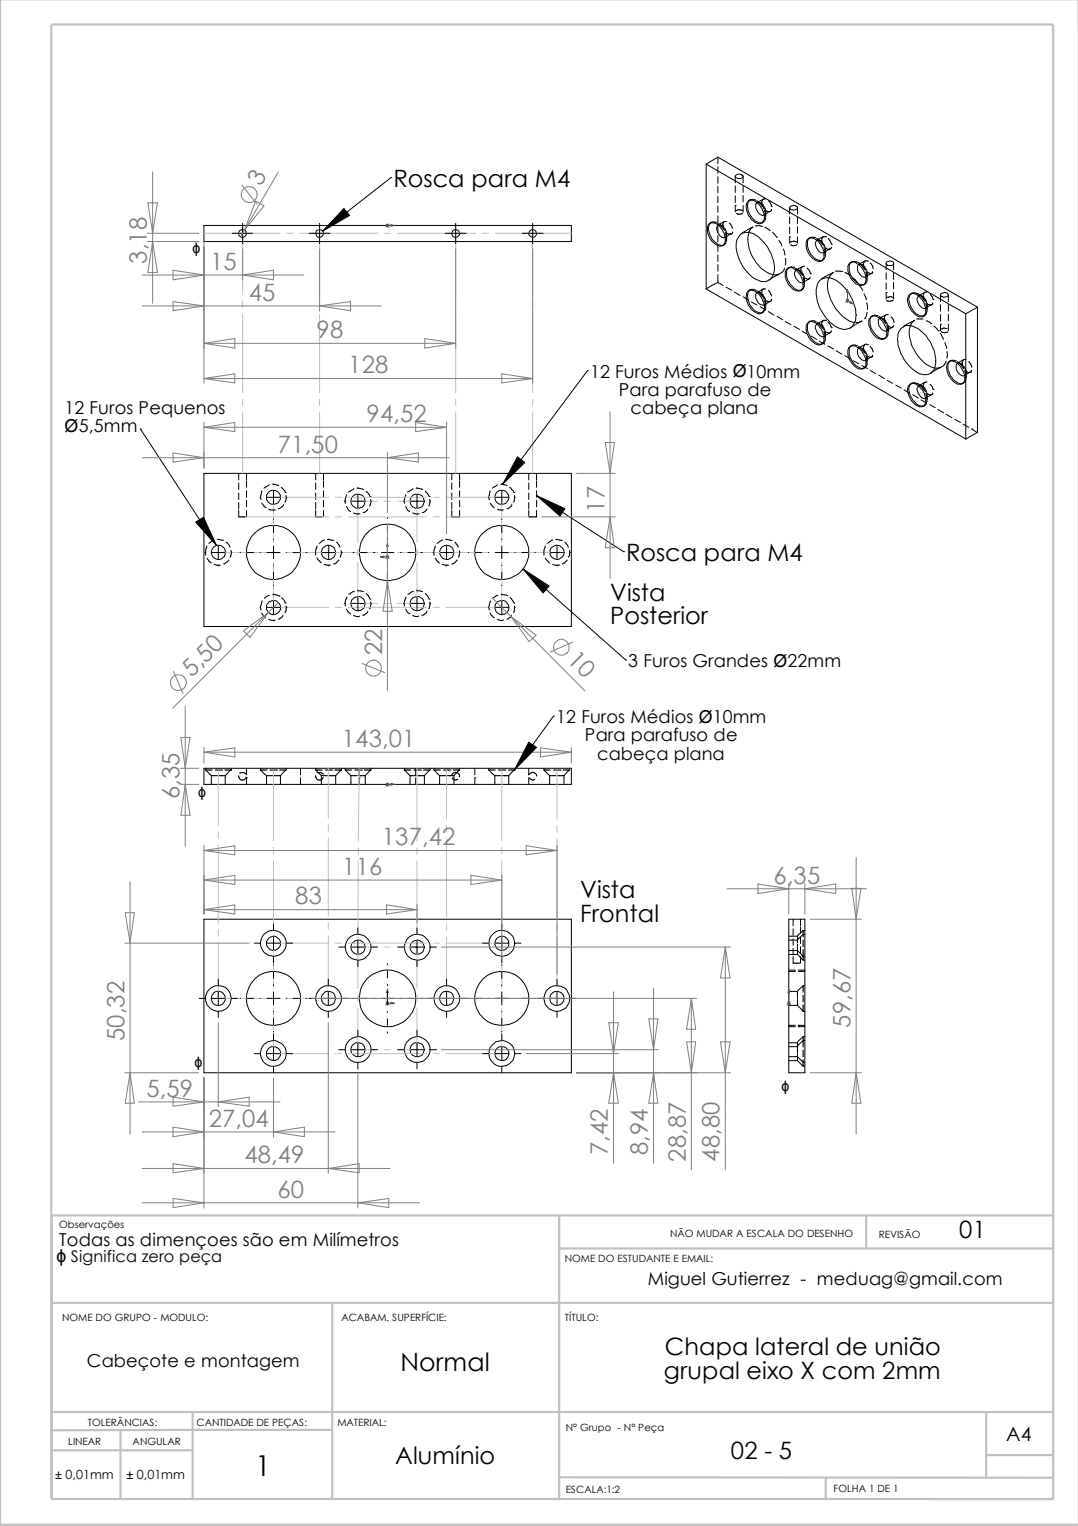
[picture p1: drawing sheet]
<svg xmlns="http://www.w3.org/2000/svg" width="210mm" height="297mm" viewBox="0 0 210 297" stroke-linecap="round" stroke-linejoin="round" font-family="sans-serif">
<g fill="none" stroke="#c0c0c0" stroke-width=".42">
<path d="M0 0v296.8h210M10 4.8h195.1v287h-195.1zM108.9 236.6v55.3M168.7 236.5v6.4M205.1 236.6h-195v55.3M10.1 253.6h195M64.7 253.6v38.3M108.9 243h96.2M10.3 274.9h194.8M23.5 278.4v13.2M37.2 278.3h27.4M37.5 278.3l-27.5 .1"/>
<path d="M37.5 274.9v17M192 274.8v12.8M10.2 282.3h27.3M108.9 287.6h96.2M160.8 287.6v4.2M192 283.2h13.1"/>
</g>
<g fill="none" stroke="#000" stroke-width=".19">
<path d="M76.1 34.6h.1M76.1 34.6l-13.3 10.4M137.5 31.9l50.5 29.2M137.5 31.9v24.3M139.8 30.6v1.3M139.8 32.5v1.2M139.8 34.4v1.3M139.8 36.3v1.2M139.8 38.2v1.3M139.8 30.6l-2.3 1.3M139.8 30.6l50.5 29.2M143.2 40h.1"/>
<path d="M143.2 34.2a.96 .96 0 0 1 1.5 .1 .85 .85 0 0 1-.8 .4 .85 .85 0 0 1-.7-.5zM143.2 34.3v1.3M143.2 36.2v1.3M143.2 38.1v1.3M143.2 40v1.3M144.7 34.3v1.3M144.7 36.2v1.3M144.7 38v1.3M144.7 40v1.3M145.8 39.1a1.94 1.94 0 0 1 2.2 1 3 3 0 0 1 .7 2.9 1.1 1.1 0 0 1-1.7 .3 3.7 3.7 0 0 1-1.6-3.7zM146 39.1h-.1a2.61 2.61 0 0 0 .4 3.1 2.23 2.23 0 0 0 2.1 1.2l.5-.5 .2-.5M146 38.9l.5-.1 .7 .2"/>
<path d="M146 39l-.2 .1M147.3 39.1l.8 .5M147.4 39.5a1.08 1.08 0 0 0 0 1.4 1.18 1.18 0 0 0 1.4 1M147.4 39.5h.7l.3 .3M147.7 39.3l.7 .9M148.4 39.8h.1M148.6 40l.5 1v1.1M148.6 38.8l-1.2 .7M149.1 38.7h-.4a1.33 1.33 0 0 0 .1 1.9M149.6 39.1l.3 .3 .3 .8M39.7 43.9h71.6v3.1h-71.6zM45.2 45.4h4"/>
<path d="M47.2 43.5v3.9M60.2 45.4h4.1M61.6 44.9a.77 .77 0 0 1 1.2-.1 .77 .77 0 0 1 0 1.2 .77 .77 0 0 1-1.2-.1l-.1-.4zM62.2 43.5v3.9M86.7 45.4h4.1M88.7 43.5v3.9M101.7 45.4h4M103.7 43.5v3.9M137.5 56.2l50.5 29.3M137.9 43.7a1.53 1.53 0 0 1 2.3 .4 3.3 3.3 0 0 1 .8 3.5 1.16 1.16 0 0 1-1.8-.2 3.3 3.3 0 0 1-1.3-3.7zM138.3 43.4a2.03 2.03 0 0 0-.1 2.2 3.2 3.2 0 0 0 2.4 2.2l.3-.1a1.05 1.05 0 0 0 .6-1.1M138.3 43.3h.2"/>
<path d="M138.5 43.3h1.1M138.5 43.3l-.2 .2M139.7 43.5l.8 .4M139.8 55l1 .6M139.8 55l-2.3 1.2M139.8 40.1v1.2M139.8 42v1.3M139.8 43.9v1.3M139.8 45.8v1.3M139.8 47.7v1.3M139.8 49.6v1.3M139.8 51.5v1.3"/>
<path d="M139.8 53.5v1.5M139.9 43.8a1.08 1.08 0 0 0-.1 1.5 1.46 1.46 0 0 0 1.4 1M139.9 43.8l.7 .2M140.1 43.7l.8 .9M140.6 44h.1M140.6 44l.4 .2M140.9 43.2a1.93 1.93 0 0 0 .2 1.7M141 47.7l-.3 .1M141.1 44.4l.4 .9v1.2M141.2 45.2l.3 1M141.4 55.9l1.1 .6M141.5 45.8l-.3 .5"/>
<path d="M141.5 43.1h-.4l-1.2 .7M142 43.4l.5 .7 .1 .4M142.4 45.5l-1.2 .8M142.7 45.2l-.1 .2a.63 .63 0 0 1-1 0M143 56.8l1.1 .7M144 45.8a2.65 2.65 0 0 1 3.7 .3 8 8 0 0 1 3 6.8 2.18 2.18 0 0 1-3.5 1.5 8.1 8.1 0 0 1-3.9-7l.2-.7zM144.4 40.9h.1M144.4 40.9l-.7-.1-.4 .2M144.5 41.4l-.2 .3h-.6l-.3-.2M144.7 57.8l1.1 .6M145.5 44.8l-1.1 .6M145.6 56.7a1.95 1.95 0 0 1 2.6 1.2 2.9 2.9 0 0 1 .5 2.7 1.03 1.03 0 0 1-1.7 .1 3.5 3.5 0 0 1-1.6-3.6z"/>
<path d="M146 56.5a2.03 2.03 0 0 0-.2 2.2 2.9 2.9 0 0 0 2.5 2.2l.6-.5 .2-.6M146 56.4l.7-.1 .5 .2M146 56.5l-.2 .1M146.3 58.8l1.1 .6M146.5 44.2a3.8 3.8 0 0 0-.7 3.7 7.2 7.2 0 0 0 4.4 5.5l.8 .1h.6l.1-.2M146.6 44.1l-1.1 .6M147.1 44l.6-.1 .6 .2M147.3 56.6l.8 .4M147.5 56.9a1.08 1.08 0 0 0-.1 1.5 1.18 1.18 0 0 0 1.4 1M147.5 56.9l.6 .1M147.7 56.8l.7 1M148 59.7l1.1 .6"/>
<path d="M148.1 57l.3 .3M148.3 44.1h.1M148.3 57l.5 1.1M148.4 57.3h.1M148.6 57.5a2.53 2.53 0 0 1 .5 2.1M148.6 43.3l-.3 .1M148.6 56.2l-1.1 .7M148.8 40.6h.1M148.8 58.1h.1M148.8 40.8l.3 1.1M148.8 58.4l.3 .9M148.9 44.2l1 .7"/>
<path d="M149.1 41.4l-.3 .5M149.1 56.2l-.6 .1-.2 .6M149.1 59l-.3 .4M149.2 41l.3 .2h.5M149.3 58.5l.2 .2h.5M149.6 56.5l.3 .4 .3 .7M149.9 41.2l-1.1 .7M149.9 58.7l-1.1 .7M150.2 40.2h.1M150.2 40.8v.2l-.3 .2M150.2 58.2v.3l-.3 .2M150.5 45.2l.8 1.1"/>
<path d="M150.7 53.9l-1 .7M151.6 46.8l.6 1.1M151.9 53.3l-1.1 .6M152.5 48.5l.2 .5 .1 .6M152.7 52.2a1.23 1.23 0 0 1-.7 1M152.9 50.3v1.3M153.4 52.2a1.8 1.8 0 0 1 2.1 1 3.9 3.9 0 0 1 .9 2.8 1.14 1.14 0 0 1-1.8 .4 3.4 3.4 0 0 1-1.5-3.9zM153.5 52.2a2.81 2.81 0 0 0 .8 3.6 1.4 1.4 0 0 0 2.1 .4l.2-.8M153.5 52.1h.2M153.7 52.1l.4-.2 .6 .2M153.7 52.1l-.3 .1M153.8 46.1h.1"/>
<path d="M153.8 40.4v1.3M153.8 42.3v1.2M153.8 44.2v1.3M153.8 46.1v1.3M153.8 40.2a1.03 1.03 0 0 1 1.5 .1 .8 .8 0 0 1-1.2 .5l-.3-.3zM153.8 47.1a1.27 1.27 0 0 1 1.3 0M154.9 52.2l.8 .5M155 52.6h-.1a1.74 1.74 0 0 0 .7 2.3l.4 .2 .4-.1M155 52.6a.73 .73 0 0 1 1 .3M155.1 47.6l-.7 .3-.5-.2M155.2 52.4l.8 1M155.3 40.4v1.3"/>
<path d="M155.3 42.3v1.2M155.3 44.1v1.3M155.3 46.1v1.3M156 53.4h.1M156 52.9h.1M156.1 56.4l-.2 .2M156.2 53.1l.4 1v1.1M156.2 51.9l-.2 .2v.9l.3 .6M156.4 54l.2 1M156.6 54.6l-.2 .4M156.6 51.8h-.2l-1.4 .8M157.1 46.7a1.53 1.53 0 0 1 2.3 .4 4.2 4.2 0 0 1 1 3.1 1.13 1.13 0 0 1-.9 .7 1.13 1.13 0 0 1-1.1-.5 3.3 3.3 0 0 1-1.3-3.7z"/>
<path d="M157.1 52.2l.5 .6 .2 .5M157.6 46.3a2.92 2.92 0 0 0 .8 3.8 1.47 1.47 0 0 0 2 .3l.3-.4v-.4M157.6 54.3l-1.2 .7M157.6 46.3h.1M157.7 46.3h1.1M157.7 54l-.1 .2-.3 .2-.6-.3M157.7 46.3l-.2 .1M157.8 53.3h.1M159 46.4l.8 .4M159.1 46.8a1.08 1.08 0 0 0-.1 1.5 1.46 1.46 0 0 0 1.4 .9M159.1 46.8h.8l.2 .4M159.3 46.7l.8 .9"/>
<path d="M159.5 54.7a2.55 2.55 0 0 1 3.3-.1 9.2 9.2 0 0 1 3.9 6.7 2.79 2.79 0 0 1-1.4 2.7 3.1 3.1 0 0 1-3.2-1 7.6 7.6 0 0 1-2.9-7.7zM160.2 50.7h-.3M160.3 47.4a2.53 2.53 0 0 1 .4 2.1M160.3 46.1a1.48 1.48 0 0 0 .1 1.8M160.3 46.1h.5M160.3 46.1l-1.2 .7M160.4 48.2l.3 .7M160.7 48.8l-.3 .4M160.8 46.1h.1M161.3 46.4l.6 1.1M161.6 48.5l-1.2 .7M161.9 47.5h.1"/>
<path d="M161.9 48.1l-.2 .4a.6 .6 0 0 1-.8-.2M162.1 53.1a3.8 3.8 0 0 0-.6 4.3 8.4 8.4 0 0 0 3.9 5.1l1.1 .3M162.3 53l-2.4 1.3M162.6 52.8l1.3 .1M163.9 52.9h.1M164.5 53l1.1 .6M165.6 51.1a1.74 1.74 0 0 1 2 .7 2.91 2.91 0 0 1 .7 3.5 1.43 1.43 0 0 1-2-.4 3.2 3.2 0 0 1-1-3.5zM165.7 51.1a2.81 2.81 0 0 0 .8 3.6 1.38 1.38 0 0 0 2.2 .3l.1-.6M165.8 51h.1M165.9 51h1.1M165.9 51l-.3 .2M166 54l1 1"/>
<path d="M167.1 51.1l.8 .5M167.2 51.5a1.57 1.57 0 0 0 .9 2.4h.5M167.2 51.5h.6l.4 .3M167.3 55.5l.7 1.1M167.6 51.4l.7 1M168.2 51.8h.1M168.2 57.2l.5 1.2M168.3 55.3l-.2 .2M168.4 52.1l.4 .7v1.4M168.4 50.8l-.1 .1a1.58 1.58 0 0 0 .2 1.7M168.6 52.9l.2 .6M168.7 59l.2 1.2"/>
<path d="M168.8 53.6l-.2 .3M168.9 50.8h.1M168.9 50.8l-.3-.1-1.4 .8M168.9 53l.6 .3 .2-.1M169.4 51.2l.4 .5 .2 .6M169.7 53.2l-1.1 .7M169.9 52.9l-.1 .3h-.1M172.6 56.9h.1M172.6 51.3v1.2M172.6 53.1v1.3M172.6 55.1v1.2M172.6 56.9v1.3"/>
<path d="M172.6 51a1.2 1.2 0 0 1 1.4 .1 .61 .61 0 0 1-.3 .6 .61 .61 0 0 1-.6 0l-.5-.2zM172.6 57.9h1.2M173.9 58.4l-.1 .1-.3 .1h-.6l-.3-.2M174 51.3v1.2M174 53.1v1.3M174 55v1.2M174 56.9v1.3M177 57.5a1.44 1.44 0 0 1 2.2 .4 3.1 3.1 0 0 1 .8 3.5 1.43 1.43 0 0 1-2-.4 3.2 3.2 0 0 1-1.1-3.3zM177.4 57.2a1.89 1.89 0 0 0-.2 2.2 2.7 2.7 0 0 0 2.7 2.1 1.03 1.03 0 0 0 .6-1M178.6 57.2h.1M178.6 57.2l-.9-.2-.4 .3M178.7 57.2l.9 .5"/>
<path d="M178.9 57.6l-.1 .1a1.24 1.24 0 0 0 .2 1.7l.7 .6h.6M178.9 57.6l.3-.1 .5 .3M179.2 57.4l.8 1M179.7 57.8h.1M179.7 57.8l.3 .2M179.7 57.6l.5 1.1M179.9 57l-.2 .5M180.1 58.1l.4 1v1.2M180.3 59l.2 1M180.5 59.5l-.2 .5M180.5 56.8h-.2l-1.4 .8M181.1 57.3l.4 .5 .2 .5"/>
<path d="M181.4 59.3l-1.1 .7M181.6 59a.35 .35 0 0 1-.2 .4 .35 .35 0 0 1-.4-.1l-.4-.2M181.7 58.3h.1M183.1 57.3a.9 .9 0 0 1 1.6 .1 .82 .82 0 0 1-.9 .5 .82 .82 0 0 1-.7-.6zM183.1 57.4v1.3M183.1 59.3v1.3M184.7 57.4v1.3M184.7 59.3v1.3M190.3 59.8v24.4l-2.3 1.3M190.3 59.8l-2.3 1.3M114.4 72.2h.1M114.4 72.2l-16.5 22.1"/>
<path d="M148.6 60.8l-.3 .1M149.6 60.6l1.1 .7M151.3 61.6l1.1 .7M152.9 62.6l1.1 .6M154.6 63.5l1.1 .6M156.2 64.5l1.1 .6M157.3 62.9a1.3 1.3 0 0 1 1.9 .3 3.8 3.8 0 0 1 1.2 3.2 1.13 1.13 0 0 1-.9 .8 1.13 1.13 0 0 1-1.1-.5 3.2 3.2 0 0 1-1.3-3.7zM157.6 62.7a2.73 2.73 0 0 0 .6 3.4l.7 .6a1.06 1.06 0 0 0 1.2 .2 1.06 1.06 0 0 0 .6-1M157.6 62.5l.8-.1 .4 .2M157.7 62.6l-.2 .1M157.9 65.4l1.1 .7M159 62.7l.8 .5"/>
<path d="M159.1 63.1h-.1a1.77 1.77 0 0 0 .7 2.3l.4 .2 .3-.1M159.1 63.1l.4-.1 .3 .2M159.3 62.9l.8 1M159.5 66.4l1.1 .6M159.8 63.2l.3 .2M160.1 63.4h.1M160.2 66.9l-.3 .1M160.3 63.6l.4 1v1.1M160.3 62.4l-1.2 .7M160.4 64.5l.3 .6M160.7 65.1l-.3 .4M160.8 62.3h.1"/>
<path d="M160.8 62.3h-.5l-.2 .3a1.6 1.6 0 0 0 .3 1.5M160.8 64.6l.8 .2M161.2 67.3l1.1 .6M161.2 62.7l.5 .6 .2 .5M161.9 63.8h.1M161.9 64.4l-.2 .3-1.3 .8M162.8 68.3l1.1 .6M164.5 69.2l1.1 .7M165.4 67.5a1.63 1.63 0 0 1 2.2 .6 2.91 2.91 0 0 1 .7 3.5 1.43 1.43 0 0 1-2-.5 3.2 3.2 0 0 1-1-3.4zM165.7 67.3a2.92 2.92 0 0 0 .8 3.8 1.64 1.64 0 0 0 1.9 .5l.3-.4 .1-.6M165.8 67.3h.1M165.9 67.3h1.1"/>
<path d="M165.9 67.3l-.3 .1M166.1 70.2l1.1 .6M166.5 63.2l-1 .7M167.1 67.4l.8 .4M167.2 67.8a1.57 1.57 0 0 0 .9 2.3h.5M167.2 67.8l.3-.1 .5 .1 .2 .4M167.6 67.7l.6 .9M167.7 62.5l-1 .6M167.8 71.1l1.1 .6M167.8 62.4a1.19 1.19 0 0 1-1.2 .4M168.3 71.6l-.2 .1M168.4 68.4l.4 .6v1.5"/>
<path d="M168.4 67.1l-.1 .1a1.58 1.58 0 0 0 .2 1.7M168.6 69.2l.2 .6M168.8 70l-.2 .1M168.8 60.8a1.46 1.46 0 0 1-.5 1.2M168.9 67.1h.1M168.9 67.1l-.3-.1-1.4 .8M169.4 72.1l1.1 .7M169.4 67.4l.4 .5 .2 .6M169.7 61.6a1.94 1.94 0 0 1 2.2 1 2.78 2.78 0 0 1 .5 3.1 1.23 1.23 0 0 1-1.8-.1 4 4 0 0 1-1.4-3.5zM169.8 69.5l-1.2 .6M169.8 61.6a2.81 2.81 0 0 0 .8 3.6l.8 .6 .9 .1M169.8 61.5h.1"/>
<path d="M169.9 69.1l-.1 .4a.73 .73 0 0 1-.9-.2M171 61.5l-.1-.1a1.2 1.2 0 0 0-1.2 .2M171.1 73l1.1 .7M171.2 61.6l.8 .5M171.3 62a1.57 1.57 0 0 0 .8 2.4h.5M171.3 62a.73 .73 0 0 1 1 .3M171.5 61.8l.8 1M172.3 62.3h.1M172.5 62.6l.4 .7 .1 .5M172.5 61.3l-.2 .2a1.6 1.6 0 0 0 .3 1.5M172.6 63.4l.3 .6M172.7 74l1.1 .6"/>
<path d="M172.9 64.8a1.14 1.14 0 0 1-.7 1.2M172.9 64.1l-.3 .3M173 63.8v.8zM173 61.2h-.4l-1.3 .8M173.5 61.7l.4 .5 .2 .6M173.8 63.7l-1.2 .7M174 63.4v.1l-.4 .3-.6-.4M174.4 75l1.1 .6M175.4 64a2.17 2.17 0 0 1 2.9-.2 7.5 7.5 0 0 1 3.7 7.7 2.15 2.15 0 0 1-3.3 1.1 8.1 8.1 0 0 1-3.9-7.4l.1-.4zM176 75.9l1.1 .7M177.1 74.9l.2-.2a1.8 1.8 0 0 1 2.1 1 3.1 3.1 0 0 1 .6 3.2 1.43 1.43 0 0 1-2-.4 3.4 3.4 0 0 1-1.1-3.3zM177.4 74.7a2.18 2.18 0 0 0 .1 2.8 2.33 2.33 0 0 0 2.2 1.5h.2a1.03 1.03 0 0 0 .6-1"/>
<path d="M177.7 76.8l1.1 .7M178 62.3a3.8 3.8 0 0 0-.6 4.3 7.5 7.5 0 0 0 4.3 5h1.3M178.1 62.3l-2.2 1.3M178.5 62.1h1.2M178.6 74.7h.1M178.6 74.7l-.9-.2-.4 .3M178.7 74.7l.9 .5M178.9 75.1h-.1a1.74 1.74 0 0 0 .7 2.3l.4 .2 .4-.1M178.9 75.1l.3-.1 .5 .3M179.2 75l.8 1M179.3 77.8l1.1 .6M179.7 75.3h.1"/>
<path d="M179.7 75.3l.2 .2M179.9 75.5h.1M180 61.4l-.3 .2M180 78.9l-.3 .2M180.1 75.6l.4 1.1v1.1M180.1 74.5l-1.2 .6M180.3 76.6l.2 .9M180.3 62.4l1.1 .6M180.5 74.4l-.6 .1a1.93 1.93 0 0 0 .3 1.7M180.5 77.1l-.2 .4M180.6 76.7l.6 .2 .2-.1M181 78.8l1.1 .6"/>
<path d="M181.1 74.8l.4 .5 .2 .5M181.4 76.8l-1.1 .7M181.6 76.5l-.1 .3h-.1M181.7 75.8h.1M181.9 63.4l.8 1M182.6 79.7l1.1 .7M182.7 64.4h.1M183.1 63.1h.1M183.1 64.9l.6 1.2M183.1 61.2v1.3M183.1 63.1v1.3M183.2 64.5l.7 .3 .6-.3"/>
<path d="M183.4 71.4l-2.3 1.3M184 66.7l.3 1.1M184.2 70.3l-.4 .8-.3 .2M184.4 64l-.7-.1-.5 .1M184.4 68.4v1.3M184.7 70.5a1.63 1.63 0 0 1 2.1 .6 3.3 3.3 0 0 1 .9 3.3 1.4 1.4 0 0 1-2.2-.3 2.94 2.94 0 0 1-.8-3.6zM184.7 61.2v1.2M184.7 63.1v1.3M185 70.3a2.14 2.14 0 0 0-.1 2.5 3.1 3.1 0 0 0 2.4 1.9l.3-.2M185 70.2h.1M185.1 70.2h1.1M185.1 70.2l-.3 .2"/>
<path d="M186.4 70.4l.7 .4M186.4 70.7a1.57 1.57 0 0 0 .9 2.4h.5M186.4 70.7l.3-.1 .4 .2M186.8 70.6l.5 .5 .2 .6M187.1 70.8l.4 .3M187.6 71.3l.4 .7M187.6 70l-.1 .1a1.58 1.58 0 0 0 .2 1.7M187.6 74.5l-.2 .2M187.8 72.2l.2 .6M188 61.1v24.4M188 73.9l-.4 .6M188 72.2l.1 .3"/>
<path d="M188 72.9l-.2 .2M188.1 72.5v.9l-.1-.3M188.1 72.5l-.1 .2M188.1 70h-.3l-1.4 .7M188.1 72.2a.65 .65 0 0 0 1 .2M188.6 70.4l.6 1.1M189.1 72.4l-1.3 .7M189.1 72.1v.3M27.3 83.5h.1M27.3 83.5l14.9 22.7M39.7 92.1h71.6v29.8h-71.6zM46.5 92.1v1.3"/>
<path d="M46.5 94v1.3M46.5 96v1.2M46.5 97.8v1.3M46.5 99.3v1.3h1.3M48 92.1v1.3M48 93.6v1.3M48 95.5v1.3M48 97.4v1.3M48 99.3v1.3M50.6 96.8h.1M50.7 96.8l.1 .4M51 95.5l-.3 1.3"/>
<path d="M51 97.9l.8 .9M52 96.8h2.5M52.3 99.1l.3 .2h1M52.4 94.3l-1 .7M53.1 94.3l1.2 .2M53.3 94.2v.1M53.3 95.5v2.6M53.3 99.3v.1M54.8 94.9l.7 .6v.4M55.2 98.2a1.23 1.23 0 0 1-1 .8M55.5 95.9h.1M55.7 96.5v.8l-.2 .4"/>
<path d="M55.7 96.8h.2M61.5 92.1v1.3M61.5 94v1.3M61.5 96v1.2M61.5 97.8v1.3M61.5 99.3v1.3h1.2M63 92.1v1.3M63 93.6v1.3M63 95.5v1.3M63 97.4v1.3M63 99.3v1.3M67.1 97.6h.1"/>
<path d="M67.5 96.3l-.3 .9v.8M67.5 98.6l.3 .7 .4 .3M68.5 97.6h2.5M68.8 99.9l1.3 .1M68.9 95.1l-1.1 .7M69.5 95l1.3 .3M69.7 94.9v.1M69.7 96.3v2.5M71.3 95.6l.8 1M71.6 99.1a1.09 1.09 0 0 1-.9 .7M72.1 96.6h.1M72.1 97.2a1.37 1.37 0 0 1-.1 1.3"/>
<path d="M72.2 97.6h.1M78.6 97.6h.1M79 96.3l-.3 .9v.8M79 98.6l.3 .7 .5 .3M80 97.6h2.5M80.3 99.9l1.3 .1M80.4 95.1l-1.1 .7M81 95l1.3 .3M81.2 94.9v.1M81.2 96.3v2.5M82.8 95.6l.8 1M83.1 99.1a1.09 1.09 0 0 1-.9 .7"/>
<path d="M83.6 96.6h.1M83.7 97.2a1.37 1.37 0 0 1-.2 1.3M83.7 97.6h.1M88 99.3v1.3h1.5v-1.3M88 92.1v1.3M88 94v1.3M88 96v1.2M88 97.8v1.3M89.5 92.1v1.3M89.5 93.6v1.3M89.5 95.5v1.3M89.5 97.4v1.3"/>
<path d="M95.1 96.8h.1M95.2 96.8v.5M95.4 95.5l-.2 1.3M95.4 97.9l.9 .9M96.4 96.8h2.6M96.9 94.3l-1.1 .7M96.9 99.1l.2 .2h.9M97.5 94.3l1.2 .2M97.7 94.2v.1M97.7 95.5v2.6M97.7 99.3v.1M99.2 94.9l.9 1"/>
<path d="M99.7 98.2l-.2 .4-.8 .4M100.1 95.9h.1M100.2 96.5v.8l-.2 .4M100.2 96.8h.1M103 99.3v1.3h1.5v-1.3M103 92.1v1.3M103 94v1.3M103 96v1.2M103 97.8v1.3M104.5 92.1v1.3M104.5 93.6v1.3M104.5 95.5v1.3"/>
<path d="M104.5 97.4v1.3M104.5 96.5l16.9 10.9M184.2 80.6l1.1 .7M185.9 81.6l1.1 .6M187.5 82.6l1.1 .6M189.2 83.5h.1M189.2 83.5l1 .7M39.9 107.6h.1M40.3 106.3l-.3 .8v1M40.3 108.7l.8 .9M41.2 107.6h2.6M41.7 105.1l-1.1 .7"/>
<path d="M41.7 109.8l1.2 .2M42.3 105l1.2 .2M42.5 104.9v.1M42.5 106.3v2.4M42.5 110v.2M44 105.5l.3 .2 .5 .8M44.5 109l-.6 .6-.4 .2M45 107.1a1.33 1.33 0 0 1-.2 1.3M45 107.6h.1M46.7 107.6h.1M48.1 107.6h1.3M50.6 107.6h.1"/>
<path d="M50.6 118.2h.1M50.7 118.2l.1 .5M51 119.3l.7 1M51.1 117l-.4 1.2M52 107.6h2.5M52 118.2h2.5M52.5 115.9l-1 .5M53.1 115.8h.6l.7 .2M53.3 101v.1M53.3 102.4v1.3M53.3 104.9v.1M53.3 106.3v2.4"/>
<path d="M53.3 110v.1M53.3 111.4v1.2M53.3 113.9v.1M53.3 115.6v.2M53.3 117v2.5M54.4 116h.1M54.9 116.4l.6 .6v.4M55.1 119.7l-.2 .4-.7 .4M55.5 117.4h.1M55.7 118v.8l-.2 .4M55.7 107.6h.1M55.7 118.2h.2"/>
<path d="M57.1 107.6h1.2M59.6 107.6h.2M61.4 107.6h.1M61.7 106.3l-.2 .8v1M61.7 108.6l.9 1M62.7 107.6h2.5M63.1 109.8l1.2 .2M63.2 105.1l-1.1 .7M63.8 105l1.2 .2M64 104.9v.1M64 106.3v2.4M64 110v.2"/>
<path d="M65.5 105.5l.7 1M66 109a1.23 1.23 0 0 1-1.1 .8M66.4 107.2a1.2 1.2 0 0 1-.2 1.2M66.5 107.6h.1M67.1 117.5h.1M67.5 118.6l.3 .6 .4 .3M67.6 116.2a2.76 2.76 0 0 0-.4 1.8M68.5 117.5h2.5M68.7 107.6h.2M68.8 119.7a1.15 1.15 0 0 0 1.2 .2M69 115.1l-1.1 .6M69.6 115l1.2 .2"/>
<path d="M69.7 100v.2M69.7 114.8v.2M69.7 116.3v2.4M70.2 107.6h1.3M71.3 115.5l.4 .4 .4 .7M71.6 119a1.4 1.4 0 0 1-1 .7M72.1 116.6h.1M72.1 117.2l.1 .4-.2 .9M72.2 117.5h.1M72.7 107.6h.3M74.3 107.6h2.4M75.4 100.8v.2"/>
<path d="M75.4 102.2v1.3M75.4 104.8v.2M75.4 106.3v2.4M75.4 110v.2M75.4 111.4v1.3M75.4 114v.2M78 107.6h.1M78.6 117.5h.1M79 118.6l.3 .6 .5 .3M79.1 116.2a2.76 2.76 0 0 0-.4 1.8M79.4 107.6h1.3M80 117.5h2.5"/>
<path d="M80.3 119.7a1.15 1.15 0 0 0 1.2 .2M80.5 115.1l-1.1 .6M81.1 115l1.2 .2M81.2 100v.2M81.2 114.8v.2M81.2 116.3v2.4M82 107.6h.2M82.8 115.5l.4 .4 .4 .7M83.1 119a1.4 1.4 0 0 1-1 .7M83.6 116.6h.1M83.7 117.2v.4l-.2 .9M83.7 117.5h.1"/>
<path d="M84.3 107.6h.2M84.8 106.3l-.3 .8v1M84.8 108.7l.8 .9M85.8 107.6h2.4M86.1 109.8l1.3 .2M86.2 105.1l-1.1 .7M86.8 105l1.3 .2M87 104.9v.1M87 106.3v2.4M87 110v.2M88.6 105.5l.6 1M89 109a1.23 1.23 0 0 1-1 .8"/>
<path d="M89.4 107.2a1.2 1.2 0 0 1-.2 1.2M89.5 107.6h.1M91.2 107.6h.1M92.5 107.6h1.3M95.1 107.6h.1M95.1 118.2h.1M95.2 118.2v.5M95.4 119.3l.2 .4 .7 .6M95.5 117l-.3 1.2M96.4 107.6h2.6M96.4 118.2h2.6M96.9 115.9l-1 .5"/>
<path d="M97.5 115.8l1.3 .1M97.7 101v.1M97.7 102.4v1.3M97.7 104.9v.1M97.7 106.3v2.4M97.7 110v.1M97.7 111.4v1.2M97.7 113.9v.1M97.7 115.6v.2M97.7 117v2.5M99.3 116.3l.8 1.1M99.6 119.7l-.1 .4-.8 .4"/>
<path d="M100.1 117.4h.1M100.2 118v.8l-.2 .4M100.2 107.6h.1M100.2 118.2h.1M101.6 107.6h1.3M101.9 110.8l19.9 17.7M104.1 107.6h.1M105.8 107.6h.1M106.2 106.3l-.3 .8v1M106.2 108.7l.8 .9M107.2 107.6h2.4M107.6 109.8l.5 .2 .8-.1"/>
<path d="M107.6 105.1l-1 .7M108.2 105l1.3 .2M108.5 104.9v.1M108.5 106.3v2.4M108.5 110v.2M110 105.5l.7 1M110.4 109a1.3 1.3 0 0 1-.9 .8M110.9 107.1v1l-.2 .3M110.9 107.6h.2M121.4 107.4h.1M52.3 120.5a1.33 1.33 0 0 0 1.3 .2M53.3 120.8h.1"/>
<path d="M69.7 120v.1M81.2 120v.1M96.9 120.5a1.15 1.15 0 0 0 1.1 .2M97.7 120.8h.1M107.8 139.4h.1M107.8 139.4l-7.6 10.5M121.8 128.5h.1M39.7 149.5h71.6v3.2h-71.6zM40 149.9h1.3M40 149.9l1.1 1.1M40 149.5v.4M41.1 151h1.3"/>
<path d="M41.1 151v1.7M41.9 149.9h1.3M42.6 151h1.3M43 151h.1M43.2 149.9h.1M43.8 149.9h1.2M43.9 151v1.7M45 149.9l-.3 .2-.8 .9M45 149.5v.4M46.5 151a.73 .73 0 0 0 .3 .7 .73 .73 0 0 0 .8 .1l.3-.6M46.7 150.5l.8-.1 .3 .3M47.8 150.7h.1"/>
<path d="M48 151.4h.1M48 149.5v1.3M48 151.4v1.3M50.7 149.9h1.3M50.7 149.9l1.2 1.1M50.7 149.5v.4M51.9 151h1.3M51.9 151v1.7M52.6 149.9h1.2M53.3 151h1.3M53.8 149.9h.1M54.4 149.9h1.3"/>
<path d="M54.6 151v1.7M55.7 149.9l-1.1 1.1M55.7 149.5v.4M58.5 149.5v1.3M58.5 151.4v1.3M61.5 149.9h1.2M61.5 151a.74 .74 0 0 0 .5 .8 .74 .74 0 0 0 .9-.5M61.5 149.5v.4M61.5 149.9l1.1 1.1M61.7 150.4h.8l.3 .3M62.6 151h1.2M62.6 151v1.7"/>
<path d="M62.8 150.7h.1M63.3 149.9h1.3M64.1 151h1.3M64.4 151h.1M64.6 149.9h.1M65.2 149.9h1.3M65.4 151v1.7M66.5 149.9l-1.1 1.1M66.5 149.5v.4M67.2 149.9h1.3M67.2 149.9l1.1 1.1M67.2 149.5v.4"/>
<path d="M68.3 151h1.3M68.3 151v1.7M69.1 149.9h1.3M69.8 151h1.3M69.9 151.4h.1M69.9 149.5v1.3M69.9 151.4v1.3M70.2 151h.1M70.4 149.9h.1M71 149.9h1.2M71.1 151v1.7M72.2 149.9l-1.1 1.1"/>
<path d="M72.2 149.5v.4M78.7 149.9h1.3M78.7 149.9l1.1 1.1M78.7 149.5v.4M79.8 151h1.3M79.8 151v1.7M80.6 149.9h1.3M80.9 149.5v1.3M80.9 151.4v1.3M81.4 151h1.2M81.7 151h.1M81.9 149.9h.1"/>
<path d="M82.5 149.9h1.2M82.6 151v1.7M83.7 149.9l-1.1 1.1M83.7 149.5v.4M84.5 149.9h1.3M84.5 149.9l1.1 1.1M84.5 149.5v.4M85.6 151h1.3M85.6 151v1.7M86.4 149.9h1.2M87.1 151h1.3M87.5 151h.1"/>
<path d="M87.6 149.9h.1M88 150.8a.74 .74 0 0 1 .8-.5 .74 .74 0 0 1 .6 .9M88.1 151.4l.1 .3a.72 .72 0 0 0 1 0M88.2 149.9h1.3M88.4 151v1.7M89.5 149.5v.4M89.5 149.9l-1.1 1.1M92.5 151.4h.1M92.5 149.5v1.3M92.5 151.4v1.3M95.2 149.9h1.2M95.2 149.9l1.2 1.1"/>
<path d="M95.2 149.5v.4M96.4 151h1.2M96.4 151v1.7M97 149.9h1.3M97.8 151h1.3M98.2 151h.1M98.3 149.9h.1M99 149.9h1.2M99.1 151v1.7M100.2 149.9l-.3 .2-.8 .9M100.2 149.5v.4M103 149.5v1.3l.7-.5a.72 .72 0 0 1 .8 .8"/>
<path d="M103 151.4v1.3M103 151.4a.7 .7 0 0 0 1.1 .3M105.9 149.9h1.3M105.9 149.9l1.1 1.1M105.9 149.5v.4M107 151h1.3M107 151v1.7M107.8 149.9h1.3M108.5 151h1.3M108.9 151h.1M109.1 149.9h.1M109.6 149.9h1.3"/>
<path d="M109.8 151v1.7M110.9 149.9l-1.1 1.1M110.9 149.5v.4M39.7 178.9h71.6v29.9h-71.6zM53.3 179.9v1.2M97.7 179.9v1.2M153.6 178.9h3.1v29.9h-3.1zM154.4 178.9v1.3M155.9 178.9v1.3M38.8 194.3h1.2M41.2 194.3h2.6M42.5 190.6v1.3"/>
<path d="M42.5 193.1v2.5M42.5 196.9v1.2M45 194.3h1.2M46.7 194.3h.1M48.1 194.3h1.3M49.5 183.6h1.2M50.6 194.3h.1M52 194.3h2.5M52 183.6h2.5M53.3 182.4v2.5M53.3 186.1v1.3M53.3 187.8v.1"/>
<path d="M53.3 189.2v1.2M53.3 191.7v.2M53.3 193.1v2.5M53.3 196.9v.1M53.3 198.2v1.3M55.7 194.3h.1M55.7 183.6h1.3M57.1 194.3h1.2M59.6 194.3h.2M60.2 194.3h1.3M62.7 194.3h2.5M63.9 190.6v1.3"/>
<path d="M63.9 193.1v2.5M63.9 196.9v1.2M66 184.3h1.2M66.5 194.3h1.2M68.5 184.3h2.5M68.7 194.3h.2M69.7 180.6v1.3M69.7 183.2v2.4M69.7 186.9v1.3M70.2 194.3h1.3M72.2 184.3h1.3M72.7 194.3h.3"/>
<path d="M74.3 194.3h2.4M75.4 187.6v.2M75.4 189.1v1.3M75.4 191.6v.3M75.4 193.1v2.5M75.4 196.9v.1M75.4 198.3v1.3M77.5 184.3h1.2M78 194.3h.1M79.4 194.3h1.3M80 184.3h2.5M81.2 180.6v1.3"/>
<path d="M81.2 183.2v2.4M81.2 186.9v1.3M82 194.3h.2M83.2 194.3h1.3M83.7 184.3h1.3M85.8 194.3h2.4M87 190.6v1.3M87 193.1v2.5M87 196.9v1.2M89.5 194.3h1.3M91.2 194.3h.1M92.5 194.3h1.3"/>
<path d="M94 183.6h1.2M95.1 194.3h.1M96.4 194.3h2.6M96.4 183.6h2.6M97.7 182.4v2.5M97.7 186.1v1.3M97.7 187.8v.1M97.7 189.2v1.2M97.7 191.7v.2M97.7 193.1v2.5M97.7 196.9v.1M97.7 198.2v1.3"/>
<path d="M100.2 194.3h.1M100.2 183.6h1.2M101.6 194.3h1.3M104.1 194.3h.1M104.6 194.3h1.3M107.2 194.3h2.4M108.5 190.6v1.3M108.5 193.1v2.5M108.5 196.9v1.2M110.9 194.3h1.3M153.6 195.7h1.7M153.6 193h1.7"/>
<path d="M153.6 199.6h1.3M153.6 189.1h1.3M153.6 185h1.7l1.1 1.1h.3M153.6 182.2h1.7M153.6 185.8h1.7M153.6 199.8h1.3M153.6 188.8h1.3M154.4 186.2v1.3h1.3M154.4 180.8v1.3M154.4 182.7v1.3M154.4 184.6v1.3M155.3 182.2v1.3"/>
<path d="M155.3 183.8v2M155.3 193v1.3M155.3 194.4v1.3M155.3 195.7l1.1 1.2M155.3 185.8l1.1 1.1M155.4 199.6h.1M155.4 199.8h.1M155.4 199.6h1.3M155.4 189.1h1.3M155.4 199.8h1.3M155.4 188.8h1.3M155.9 180.5v1.2"/>
<path d="M155.9 182.4v1.3M155.9 184.3v1.2M155.9 186.2v1.3M156.4 181.1v1.3M156.4 183v1.3M156.4 184.9v2M156.4 191.9v1.3M156.4 193.7v1.3M156.4 195.6v1.3M156.4 191.9h.3M156.4 196.9h.3M156.4 191.9l-1.1 1.1"/>
<path d="M156.4 181.1l-1.1 1.1M156.4 181.1h.3M156.4 186.9h.3M156.7 181.9h-.3l-1.1 1.1h-1.7M49.5 205.1h1.2M52 205.1h2.5M53.3 200.8v.1M53.3 201.3v1.3M53.3 203.8v2.6M53.3 207.5v1.3M55.7 205.1h1.3M66 204.3h1.2"/>
<path d="M68.5 204.3h2.5M69.7 200.5v1.3M69.7 203.1v2.5M69.7 206.8v1.3M72.2 204.3h1.3M75.4 200.9v.2M77.5 204.3h1.2M80 204.3h2.5M81.2 200.5v1.3M81.2 203.1v2.5M81.2 206.8v1.3M83.7 204.3h1.3"/>
<path d="M94 205.1h1.2M96 203.2a2.49 2.49 0 0 1 3.8 .5 2.49 2.49 0 0 1-1.2 3.7 2.49 2.49 0 0 1-3.4-1.8v-.7a1.87 1.87 0 0 1 .8-1.7zM96.4 205.1h2.6M97.7 200.8v.1M97.7 201.3v1.3M97.7 203.8v2.6M97.7 207.5v1.3M100.2 205.1h1.2M153.6 206.4h1.7M153.6 205.7h1.7l1.1 1.1h.3M153.6 203h1.7M155.3 203v2"/>
<path d="M155.3 205.2v1.2M155.3 206.4l1.1 1.1M156.4 201.8v2M156.4 204.4v1.3M156.4 206.3v1.2M156.4 207.5h.3M156.4 201.8l-1 .8-.1 .4M156.4 201.8h.3M156.7 202.6h-.3l-1 .8-.1 .3h-1.7"/>
<circle cx="47.2" cy="45.5" r=".76"/>
<circle cx="88.7" cy="45.4" r=".74"/>
<circle cx="103.7" cy="45.4" r=".74"/>
<circle cx="53.2" cy="96.8" r="1.38"/>
<circle cx="69.7" cy="97.5" r="1.39"/>
<circle cx="81.2" cy="97.6" r="1.41"/>
<circle cx="97.7" cy="96.8" r="1.38"/>
<circle cx="42.5" cy="107.5" r="1.36"/>
<circle cx="53.3" cy="118.3" r="1.36"/>
<circle cx="53.3" cy="107.5" r="5.2"/>
<circle cx="64" cy="107.5" r="1.37"/>
<circle cx="69.8" cy="117.5" r="1.37"/>
<circle cx="75.4" cy="107.5" r="5.5"/>
<circle cx="81.2" cy="117.5" r="1.39"/>
<circle cx="87" cy="107.5" r="1.39"/>
<circle cx="97.7" cy="118.3" r="1.36"/>
<circle cx="97.7" cy="107.5" r="5.2"/>
<circle cx="108.5" cy="107.5" r="1.36"/>
<circle cx="42.5" cy="194.3" r="1.38"/>
<circle cx="42.5" cy="194.4" r="2.5"/>
<circle cx="53.2" cy="183.6" r="2.48"/>
<circle cx="53.2" cy="194.4" r="5.3"/>
<circle cx="53.3" cy="183.6" r="1.36"/>
<circle cx="64" cy="194.4" r="2.5"/>
<circle cx="64" cy="194.3" r="1.39"/>
<circle cx="69.7" cy="184.4" r="2.5"/>
<circle cx="69.8" cy="184.4" r="1.37"/>
<circle cx="75.5" cy="194.4" r="5.5"/>
<circle cx="81.2" cy="184.4" r="2.5"/>
<circle cx="81.2" cy="184.4" r="1.39"/>
<circle cx="87" cy="194.3" r="1.41"/>
<circle cx="87" cy="194.4" r="2.5"/>
<circle cx="97.7" cy="194.4" r="5.3"/>
<circle cx="97.7" cy="183.6" r="1.36"/>
<circle cx="97.7" cy="183.6" r="2.51"/>
<circle cx="108.4" cy="194.4" r="2.5"/>
<circle cx="108.4" cy="194.3" r="1.38"/>
<circle cx="53.2" cy="205" r="2.51"/>
<circle cx="53.2" cy="205.1" r="1.38"/>
<circle cx="69.7" cy="204.3" r="2.5"/>
<circle cx="69.7" cy="204.3" r="1.39"/>
<circle cx="81.2" cy="204.3" r="1.41"/>
<circle cx="81.2" cy="204.3" r="2.5"/>
<circle cx="97.7" cy="205.1" r="1.38"/>
</g>
<g fill="#00f" stroke="#00f" stroke-width=".19">
<path d="M76.1 152.5l.7 .2-.7 .2z"/>
<path d="M165.6 58.7l.3 .4-.5-.1z"/>
<path d="M165 56.3l.2 .6h-.4z"/>
<path d="M153.6 192.6l.2 .6h-.4z"/>
<path d="M76.1 43.7l.7 .2-.7 .2z"/>
<path d="M76.1 195.1l.7 .2-.7 .1z"/>
<path d="M75.4 192.6l.2 .6h-.3z"/>
<path d="M74.1 108.4l.7-.2v.4z"/>
<path d="M75.4 105.7l.2 .7h-.3z"/>
</g>
<g fill="none" stroke="#00f" stroke-width=".19">
<path d="M75.2 43.9h1.6M75.2 43.6l.6 .6M75.4 43.9h.1M75.4 43.6v.6M75.7 43.6l-.6 .6M164.8 58.5h.6M164.8 58.3l.6 .6M165 58.5l.9 .6M165 56.3v2.6M165.3 58.3l-.6 .6M74.1 108.4h1.7M75.2 108.1l.6 .6"/>
<path d="M75.4 105.7v3M75.7 108.1l-.6 .6M75.2 152.7h1.6M75.2 152.4l.6 .6M75.4 152.7h.1M75.4 152.4v.6M75.7 152.4l-.6 .6M75.2 195.3h1.6M75.2 195l.6 .6M75.4 192.6v3M75.7 195l-.6 .6M153.3 195.3h.6"/>
<path d="M153.3 195l.6 .6M153.6 195.3h.1M153.6 192.6v3M153.8 195l-.6 .6"/>
</g>
<g fill="none" stroke="#c0c0c0" stroke-width=".19">
<path d="M39.7 45.4h14.8M47.2 45.4v11.9M47.2 58.6v1.3M55.8 45.4h1.3M58.3 45.4h15.3M62.2 45.4v11.9M62.2 58.6v1.3M74.8 45.4h1.3M77.4 45.4h15.2M88.7 45.4v11.9M88.7 58.6v1.3M93.9 45.4h1.3"/>
<path d="M96.4 45.4h14.9M103.7 45.4v11.9M103.7 58.6v1.3M47.2 61.2v15.2M47.2 77.7v1.2M62.2 61.2v15.2M62.2 77.7v1.2M88.7 61.2v15.2M88.7 77.7v1.2M103.7 61.2v15.2M103.7 77.7v1.2M47.2 80.2v11.9"/>
<path d="M62.2 80.2v11.9M64 96.8h-10.7v8.8M65.3 96.8h1.2M67.8 96.8h15.3M73.5 97.6h-3.8v8M74.8 97.6h1.2M77.3 97.6h3.9v8M84.3 96.8h1.3M86.9 96.8h10.8v8.8M88.7 80.2v11.9M103.7 80.2v11.9M42.5 107.6h12"/>
<path d="M48 100.6h16M53.3 106.9v1.2M53.3 109.4v8.8h10.7M55.8 107.6h1.3M58.3 107.6h15.3M65.3 118.2h1.2M65.3 100.6h1.2M67.8 118.2h15.3M67.8 100.6h15.3M69.7 106.9v1.2M69.7 109.4v8.1h3.8M74.8 117.5h1.2"/>
<path d="M74.8 107.6h1.3M77.4 107.6h15.2M81.2 106.9v1.2M81.2 109.4v8.1h-3.9M84.3 118.2h1.3M84.3 100.6h1.3M86.9 100.6h16.1M93.9 107.6h1.3M96.4 107.6h12.1M97.7 106.9v1.2M97.7 109.4v8.8h-10.8M42.5 149.9v10.7"/>
<path d="M53.3 149.9v13.7M63.9 149.5v9.8M69.9 149.5l-.1 14.3M81.2 149.5v14.3M87 149.9v9.6M97.7 149.9v13.7M108.5 149.9v9.6M42.5 161.9v1.3M42.5 164.5v15.2M53.3 164.9v1.2M53.3 167.4v13.7M63.9 160.6v1.2"/>
<path d="M63.9 163.1v15.2M63.9 179.6v1.3M69.8 165v1.3M69.8 167.6l-.1 14.3M81.2 165v1.3M81.2 167.6v14.3M87 160.7v1.3M87 163.3v15.2M87 179.8v1.2M97.7 164.9v1.2M97.7 167.4v13.7M108.5 160.7v1.3"/>
<path d="M108.5 163.3v15.2M108.5 179.8v1.2M42.5 183.5v10.8h12M42.5 181v1.2M53.3 196.2v8.9h10.7M53.3 193.7v1.2M55.8 194.3h1.3M58.3 194.3h15.3M63.9 182.1v9.8M64 183.6h-10.7v8.8M65.3 183.6h1.2M67.8 183.6h15.3"/>
<path d="M69.7 196.2v8.1h3.8M69.7 193.7v1.2M73.5 184.3h-3.8v8.1M74.8 184.3h1.2M74.8 194.3h1.3M77.3 184.3h3.9v8.1M77.4 194.3h15.2M81.2 196.2v8.1h-3.9M81.2 193.7v1.2M84.3 183.6h1.3M86.9 183.6h10.8v8.8M87 182.3v9.6"/>
<path d="M93.9 194.3h1.3M96.4 194.3h12.1M97.7 196.2v8.9h-10.8M97.7 193.7v1.2M108.5 182.3v9.6M65.3 205.1h1.2M67.8 205.1h15.3M74.8 204.3h1.2M84.3 205.1h1.3"/>
</g>
<g fill="none" stroke="#808080" stroke-width=".19">
<path d="M28.8 39.5h1.8l-.9 5.9zM29.7 33.5v25.5M47.1 36l2.9 3.7M49.8 39.1l1.6 1-3.8 4.7zM54.2 33.5l-6.6 11.3M27.7 53.5h31.5M27.7 59.5h46.6M28.7 45.4h10M28.7 47h10M29.7 47l.9 6h-1.8zM33.7 52.6l6 .9-6 1zM33.7 58.7l6 .8-6 1z"/>
<path d="M39.7 46.4v28.2M47.2 48.5v6.1M47.2 53.5l6.1-.9v1.9zM47.6 44.8l-.8 1.3M62.2 59.5l6-.8v1.8zM62.2 48.5v12.1M88.7 48.5v19.3M103.7 48.5v26.1M39.7 66.8l6-.9v1.9zM39.7 73.7l6-.9v1.7zM39.7 66.8h49M39.7 73.7h64"/>
<path d="M82.7 65.9l6 .9-6 1zM97.7 72.8l6 .9-6 .8zM27.7 89.1h59.8M33.7 88.2l6 .9-6 .8zM39.7 82.2v8.9M39.7 83.2l6-1v1.8zM39.7 83.2h47.3M75.4 89.1l6-.9v1.7zM75.4 88.1v11.7M80.9 82.2l6.1 1-6.1 .8zM87 82.2v21.7M112.3 92.1h7.5"/>
<path d="M117.9 86.1h1.7l-.8 6zM118.8 80.1v32.5M54.2 117.3l-20.6 20.6M75.4 102.1v32.3M75.4 113.1l1 5.9h-1.8zM95.9 116.4l3.6 3.6M105.5 100.6h14.3M118.8 100.6l.8 6h-1.7zM33.8 130.7l1.8 4.4M36.1 137.5v27.2M47.4 122.8l4.8-3.6-3.5 4.9zM70.5 129.1l4.4 1.8"/>
<path d="M99.5 120l4.9 3.6-1.4 1.3zM99.5 120l14.4 14.5M111.5 125l-4.4 1.9M35.1 149.5h3.6M35.1 152.7h3.6M35.2 143.5h1.8l-.9 6zM36.1 152.7l.9 6h-1.8zM39.7 145.5v3M39.7 146.4l6-.8v1.7zM39.7 146.4h71.6M105.2 145.6l6.1 .8-6.1 .9zM111.3 145.5v3"/>
<path d="M24.4 177.7h1.8l-.9 5.9zM25.3 171.6v49.2M39.7 164.5v13.4M39.7 177.1h41.5M39.7 177.1l6-1v1.8zM39.7 165.6l6-1v1.8zM39.7 171.3l6-.9v1.8zM39.7 171.3h58M39.7 165.6h68.8M75.3 176.1l5.9 1-5.9 .8zM81.2 176.1v3.5M91.7 170.4l6 .9-6 .9z"/>
<path d="M97.7 170.3v16.5M102.4 164.6l6.1 1-6.1 .8zM108.5 164.5v25.1M141.6 173h27.1M147.6 172.1l6 .9-6 .9zM153.6 172v5.9M156.7 172v5.9M156.7 173l6-.9v1.8zM157.7 178.9h10M165.9 172.9h1.7l-.9 6zM166.7 166.9v53.9M24.3 183.6h24.2"/>
<path d="M42.5 199.1v16.3M60.7 194.3h74.9M63.9 199.1v29.3M85.9 184.3h56.3M118.5 199.1h1.9l-.9 6zM119.5 193.1v33.3M126.3 198.3h1.8l-.8 6zM127.3 192.3v34.1M134.6 194.3v33.4M134.6 194.3l.9 6h-1.8zM141.2 184.3l1 6.1h-1.9zM141.2 184.3v43.4"/>
<path d="M24.3 208.8h14.4M25.3 208.8l.9 5.9h-1.8zM26.9 214.5h27.6M33.7 213.6l6 .9-6 .8zM33.7 219.4l6 .9-6 1zM39.7 209.7v25.4M42.5 214.5l6-.9v1.7zM53.3 209.8v11.5M69.7 209.1v26M85.9 204.3h42.3M102.4 205.1h18.1M112.3 208.8h29.9"/>
<path d="M119.5 208.8l.9 5.9h-1.9zM127.3 208.8l.8 5.9h-1.8zM133.7 202.8h1.8l-.9 6zM140.3 202.8h1.9l-1 6zM157.7 208.8h10M166.7 208.8l.9 5.9h-1.7zM27.7 220.3h37.6M27.7 227.4h48.2M27.7 234.1h54M33.7 226.5l6 .9-6 .9zM33.7 233.3l6 .8-6 1zM53.3 220.3l6-.9v1.9z"/>
<path d="M63.9 227.4l6-.9v1.8zM69.7 234.1l6-.8v1.8z"/>
<circle cx="48.5" cy="37.9" r="1.56"/>
<circle cx="34.7" cy="132.8" r="1.54"/>
<circle cx="72.7" cy="130" r="1.58"/>
<circle cx="109.3" cy="126" r="1.54"/>
</g>
<path d="M67 40.6l1.1 1.3-5.3 3.1zM100.8 88.9l1.4 1.1-4.3 4.3zM104.5 96.5l5.5 2.5-.9 1.4zM38.1 101.6l1.5-.9 2.6 5.5zM101.9 110.8l5 3.3-1.2 1.3zM103 144.5l1.5 1-4.3 4.4z" fill="#000" stroke="#000" stroke-width=".19"/>
<text font-size="5.6" x="49.7" y="287.4">1</text>
<text font-size="4.9" x="78" y="266.8">Normal</text>
<g font-size="4.7" fill="#808080">
<text x="50.8" y="36.4" transform="rotate(-60 50.8 36.4)">3</text>
<text x="28.6" y="51.3" transform="rotate(-90 28.6 51.3)">3,18</text>
<text x="40.9" y="52.5">15</text>
<text x="48.4" y="58.5">45</text>
<text x="61.6" y="65.8">98</text>
<text x="67.8" y="72.7">128</text>
<text x="71.4" y="82.2">94,52</text>
<text x="54.1" y="88.1">71,50</text>
<text x="117.7" y="99.8" transform="rotate(-90 117.7 99.8)">17</text>
<text x="37.3" y="131.9" transform="rotate(-45 37.3 131.9)">5,50</text>
<text x="74.4" y="127.5" transform="rotate(-90 74.4 127.5)">22</text>
<text x="110.2" y="128.6" transform="rotate(45 110.2 128.6)">10</text>
<text x="66.5" y="145.4">143,01</text>
<text x="35" y="155.6" transform="rotate(-90 35 155.6)">6,35</text>
<text x="74.3" y="164.5">137,42</text>
<text x="66.6" y="170.3">116</text>
<text x="150.6" y="172">6,35</text>
<text x="57.5" y="176.1">83</text>
<text x="24.2" y="202.6" transform="rotate(-90 24.2 202.6)">50,32</text>
<text x="165.6" y="200" transform="rotate(-90 165.6 200)">59,67</text>
<text x="28.5" y="213.5">5,59</text>
<text x="40.6" y="219.3">27,04</text>
<text x="47.6" y="226.4">48,49</text>
<text x="118.4" y="224.8" transform="rotate(-90 118.4 224.8)">7,42</text>
<text x="126.2" y="224.8" transform="rotate(-90 126.2 224.8)">8,94</text>
<text x="133.5" y="226.2" transform="rotate(-90 133.5 226.2)">28,87</text>
<text x="140.1" y="226.2" transform="rotate(-90 140.1 226.2)">48,80</text>
<text x="54" y="233.1">60</text>
</g>
<g font-size="4.7">
<text x="76.6" y="36.4">Rosca para M4</text>
<text x="121.9" y="109.2">Rosca para M4</text>
<text x="118.8" y="117">Vista</text>
<text x="118.8" y="121.5">Posterior</text>
<text x="112.9" y="174.9">Vista</text>
<text x="112.9" y="179.4">Frontal</text>
<text x="186.8" y="240.9">01</text>
<text x="129.5" y="263.8">Chapa lateral de união</text>
<text x="129.3" y="268.3">grupal eixo X com 2mm</text>
<text x="77" y="285">Alumínio</text>
<text x="142.3" y="283.9">02 - 5</text>
</g>
<text font-size="3.8" x="195.9" y="280.4">A4</text>
<g font-size="3.5">
<text x="114.9" y="73.5">12 Furos Médios Ø10mm</text>
<text x="120.5" y="77.1">Para parafuso de</text>
<text x="12.5" y="80.6">12 Furos Pequenos</text>
<text x="122.8" y="80.6">cabeça plana</text>
<text x="12.5" y="84">Ø5,5mm</text>
<text x="122.3" y="129.9">3 Furos Grandes Ø22mm</text>
<text x="108.3" y="140.7">12 Furos Médios Ø10mm</text>
<text x="113.9" y="144.3">Para parafuso de</text>
<text x="116.2" y="147.9">cabeça plana</text>
<text x="11" y="245.7">ɸ Significa zero peça</text>
<text x="11.5" y="242.5">Todas as dimençoes são em Milímetros</text>
<text x="126.2" y="250.2">Miguel Gutierrez - meduag@gmail.com</text>
<text x="16.9" y="266.1">Cabeçote e montagem</text>
</g>
<g font-size="2.8">
<text x="37.5" y="49.2">ɸ</text>
<text x="38.6" y="155.1">ɸ</text>
<text x="37.8" y="207.6">ɸ</text>
<text x="152.1" y="212.3">ɸ</text>
</g>
<g font-size="2.5">
<text x="10.8" y="287.8">± 0,01mm</text>
<text x="24.6" y="287.8">± 0,01mm</text>
</g>
<g font-size="1.9">
<text x="11.5" y="239.1">Observações</text>
<text x="110" y="245.6">NOME DO ESTUDANTE E EMAIL:</text>
<text x="130.5" y="240.8">NÃO MUDAR A ESCALA DO DESENHO</text>
<text x="171.1" y="241.1">REVISÃO</text>
<text x="12.1" y="257.1">NOME DO GRUPO - MODULO:</text>
<text x="66.5" y="257.1">ACABAM. SUPERFÍCIE:</text>
<text x="110" y="257.2">TÍTULO:</text>
<text x="13.3" y="281.2">LINEAR</text>
<text x="17.1" y="277.5">TOLERÂNCIAS:</text>
<text x="25.8" y="281.2">ANGULAR</text>
<text x="38.3" y="277.5">CANTIDADE DE PEÇAS:</text>
<text x="65.7" y="277.5">MATERIAL:</text>
<text x="110.2" y="278.6">N° Grupo - N° Peça</text>
<text x="110.2" y="290.6">ESCALA:1:2</text>
<text x="162.3" y="290.4">FOLHA 1 DE 1</text>
</g>
</svg>
